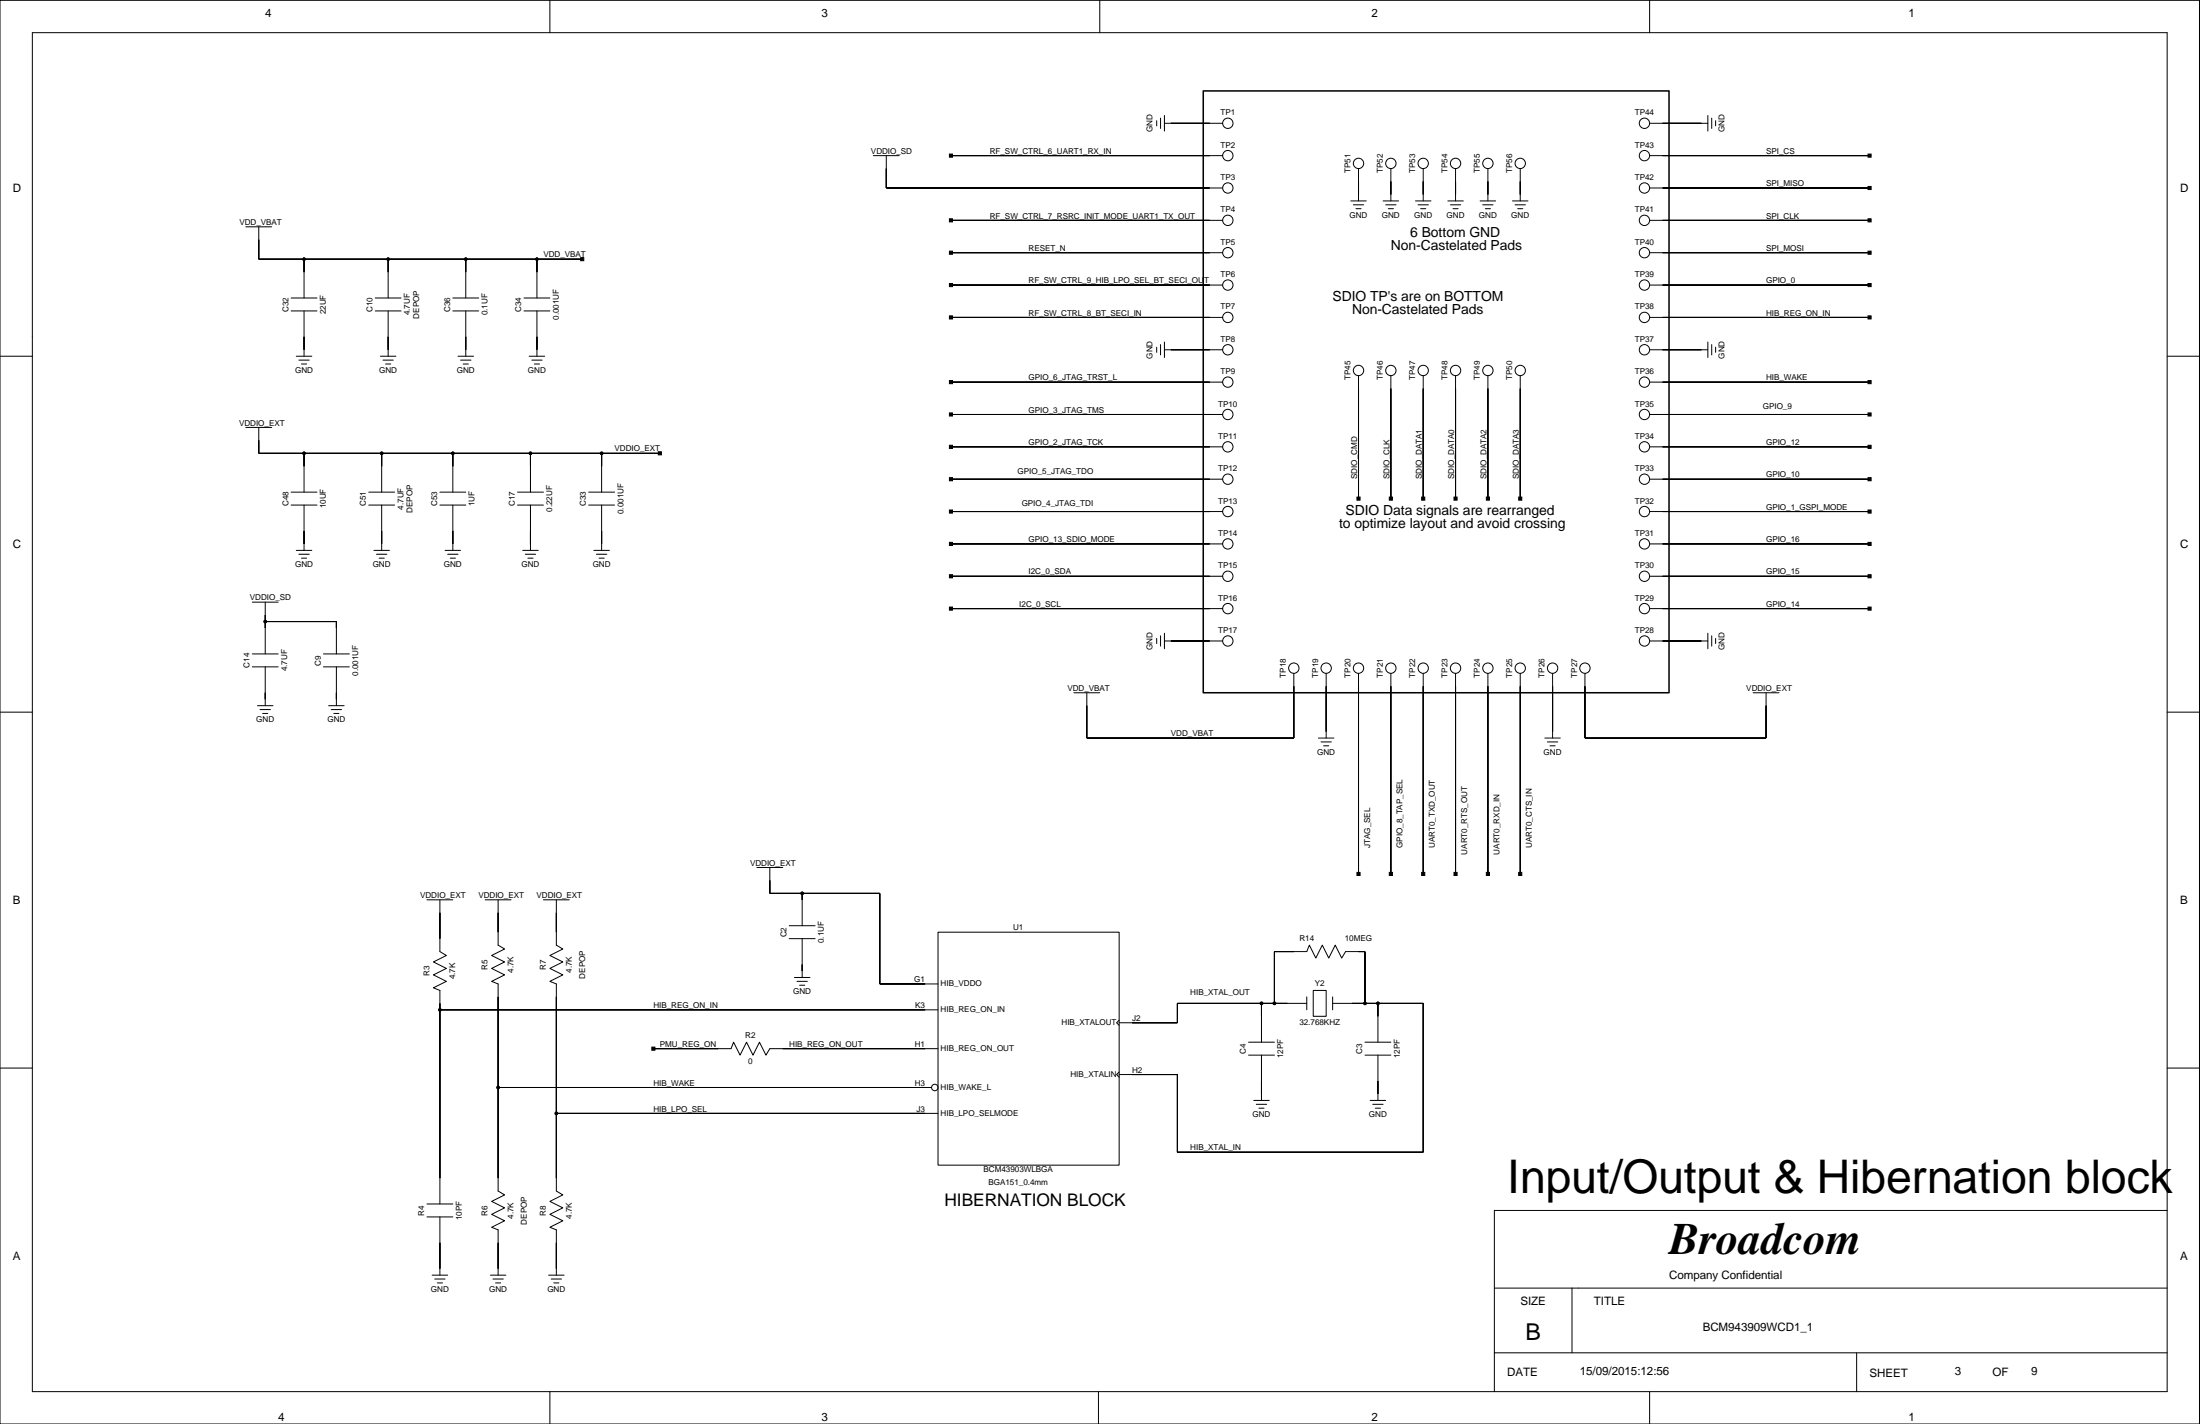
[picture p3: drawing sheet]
<svg xmlns="http://www.w3.org/2000/svg" width="432mm" height="279mm" viewBox="0 0 432 279" stroke-linecap="round" stroke-linejoin="round" font-family="sans-serif">
<g fill="none" stroke="#000" stroke-width=".2">
<path d="M0 .1h431.7v279.3h-431.7zM6.3 6.4h419.1v266.7h-419.1zM107.9 .1v6.3M215.9 .1v6.3M323.8 .1v6.3M171.4 30.5h5.1M174 30.5v6.4h66M186.6 30.5h53.4M227 23.7v1M227.8 23.2v2M228.5 24.2h11.5M228.5 22.7v3"/>
<path d="M265.1 39.4h3.1M266.6 33.1v6.3M271.5 39.4h3M273 33.1v6.3M277.8 39.4h3.1M279.3 33.1v6.3M284.2 39.4h3M285.7 33.1v6.3M290.5 39.4h3.1M292 33.1v6.3M296.9 39.4h3M298.4 33.1v6.3"/>
<path d="M323.8 24.2h11.4M323.8 30.5h43.1M323.8 36.9h43.1M335.2 22.7v3M336 23.2v2M336.7 23.7v1M48.2 44.5h5.1M50.8 44.5v6.4h63.5M57.1 58.5h5.1M59.7 50.9v7.6M73.6 58.5h5.1M76.2 50.9v7.6"/>
<path d="M88.9 58.5h5.1M91.4 50.9v7.6M102.8 58.5h5.1M105.4 50.9v7.6M186.6 43.2h53.4M186.6 55.9h53.4M186.6 49.6h53.4M265.6 40.2h2.1M266.1 40.9h1M272 40.2h2M272.5 40.9h1M278.3 40.2h2.1"/>
<path d="M278.8 40.9h1M284.7 40.2h2M285.2 40.9h1M291 40.2h2M291.5 40.9h1M297.4 40.2h2M297.9 40.9h1M323.8 43.2h43.1M323.8 55.9h43.1M323.8 49.6h43.1M0 69.9h6.3M57.1 61h5.1"/>
<path d="M58.2 69.9h3M58.7 70.7h2M59.2 71.4h1M59.7 61v8.9M73.6 61h5.1M74.7 69.9h3M75.2 70.7h2M75.7 71.4h1M76.2 61v8.9M88.9 61h5.1M89.9 69.9h3M90.4 70.7h2"/>
<path d="M90.9 71.4h1M91.4 61v8.9M102.8 61h5.1M103.9 69.9h3M104.4 70.7h2M104.9 71.4h1M105.4 61v8.9M186.6 62.3h53.4M186.6 75h53.4M227 68.1v1M227.8 67.6v2M228.5 67.1v3.1"/>
<path d="M228.5 68.6h11.5M266.6 73.7v24.1M273 73.7v24.1M279.3 73.7v24.1M285.7 73.7v24.1M292 73.7v24.1M298.4 73.7v24.1M323.8 68.6h11.4M323.8 62.3h43.1M323.8 75h43.1M335.2 67.1v3.1M336 67.6v2"/>
<path d="M336.7 68.1v1M425.4 69.9h6.3M48.2 83.9h5.1M50.8 83.9v5h78.7M57.1 99.1h5.1M57.1 96.6h5.1M59.7 88.9v7.7M59.7 99.1v8.9M72.4 99.1h5.1M72.4 96.6h5.1M73.6 85.1h.1M74.9 88.9v7.7"/>
<path d="M74.9 99.1v8.9M86.3 99.1h5.1M86.3 96.6h5.1M88.9 88.9v7.7M88.9 99.1v8.9M101.6 99.1h5.1M101.6 96.6h5.1M104.1 88.9v7.7M104.1 99.1v8.9M115.5 99.1h5.1M115.5 96.6h5.1M118.1 88.9v7.7"/>
<path d="M118.1 99.1v8.9M186.6 81.3h53.4M186.6 94h53.4M186.6 87.7h53.4M323.8 81.3h43.1M323.8 94h43.1M323.8 87.7h43.1M49.5 118.1h5.1M52.1 118.1v10.2M58.2 108h3M58.7 108.8h2M59.2 109.5h1"/>
<path d="M73.4 108h3M73.9 108.8h2M74.4 109.5h1M87.4 108h3M87.9 108.8h2M88.4 109.5h1M102.6 108h3M103.1 108.8h2M103.6 109.5h1M116.6 108h3M117.1 108.8h2M117.6 109.5h1"/>
<path d="M186.6 100.4h53.4M186.6 113.1h53.4M186.6 106.7h53.4M186.6 119.4h53.4M323.8 100.4h43.1M323.8 113.1h43.1M323.8 106.7h43.1M323.8 119.4h43.1M0 139.7h6.3M49.5 130.8h5.1M49.5 128.3h5.1M50.5 138.5h3.1"/>
<path d="M51 139.2h2.1M51.6 140h1M52.1 130.8v7.7M52.1 122h13.9v6.3M63.5 130.8h5.1M63.5 128.3h5.1M64.5 138.5h3M65 139.2h2M65.5 140h1M66 130.8v7.7M210.8 135.9h5.1M227 125.3v1"/>
<path d="M227.8 124.7v2.1M228.5 124.2v3.1M228.5 125.8h11.5M253.9 132.1v12.7h-40.6v-8.9M260.3 132.1v12.7M266.6 132.1v39.4M273 132.1v39.4M279.3 132.1v39.4M285.7 132.1v39.4M292 132.1v39.4M298.4 132.1v39.4M304.7 132.1v12.7"/>
<path d="M311.1 132.1v12.7h35.5v-8.9M323.8 125.8h11.4M335.2 124.2v3.1M336 124.7v2.1M336.7 125.3v1M344.1 135.9h5.1M425.4 139.7h6.3M258.8 144.8h3M259.3 145.6h2M259.8 146.3h1M303.2 144.8h3.1M303.7 145.6h2"/>
<path d="M304.2 146.3h1M83.8 176.6h5.1M86.3 176.6v10.1l1.3 .8-2.5 1.2 2.5 1.3-2.5 1.3 2.5 1.3-2.5 1.2 1.2 .5v41.9M95.2 176.6h5.1M97.8 176.6v8.8l1.2 .8-2.5 1.3 2.5 1.2-2.5 1.3 2.5 1.3-2.5 1.3 1.3 .5v40.6l1.2 .8-2.5 1.2 2.5 1.3-2.5 1.3 2.5 1.2-2.5 1.3 1.3 .5v8.9M106.7 176.6h5M109.2 176.6v8.8l1.3 .8-2.6 1.3 2.6 1.2-2.6 1.3 2.6 1.3-2.6 1.3 1.3 .5v40.6l1.3 .8-2.6 1.2 2.6 1.3-2.6 1.3 2.6 1.2-2.6 1.3 1.3 .5v8.9M148.6 170.2h5M151.1 170.2v5.1h21.6v17.8h11.4M157.4 175.3v6.3M86.3 198.1h97.8M154.9 184.2h5.1"/>
<path d="M154.9 181.6h5.1M155.9 191.8h3.1M156.4 192.6h2.1M156.9 193.3h1.1M157.4 184.2v7.6M184.1 182.9h35.6v45.7h-35.6zM247.6 196.9v7.6M250.1 196.9v-10.2h6.4l.5-1.3 1.3 2.6 1.2-2.6 1.3 2.6 1.3-2.6 1.2 2.6 .8-1.3h3.8v10.2M256.5 196.9h-25.4v3.8h-11.4M256.5 195.6v2.5M257.8 194.3h2.5v5.1h-2.5zM261.6 196.9h17.7v29.2h-48.2v-15.3h-11.4"/>
<path d="M261.6 195.6v2.5M270.4 196.9v7.6M0 209.6h6.3M97.8 213.4h85M109.2 218.5h74.9M128.2 205.8h15.3l.5-1.3 1.3 2.5 1.2-2.5 1.3 2.5 1.3-2.5 1.2 2.5 .8-1.2h33M219.7 200.2l-.5 .5 .5 .5M219.7 210.3l-.5 .5 .5 .5M245.1 207h5M245.1 204.5h5M246.1 215.9h3M246.6 216.7h2"/>
<path d="M247.1 217.4h1M247.6 207v8.9M267.9 207h5.1M267.9 204.5h5.1M268.9 215.9h3.1M269.4 216.7h2.1M269.9 217.4h1.1M270.4 207v8.9M425.4 209.6h6.3M83.8 238.8h5.1M83.8 236.2h5.1M86.3 238.8v11.4"/>
<path d="M425.4 237.5h-132.1v35.6M84.8 250.2h3.1M85.3 251h2.1M85.8 251.7h1M96.2 250.2h3.1M96.8 251h2M97.3 251.7h1M107.7 250.2h3M108.2 251h2M108.7 251.7h1M293.3 252.7h132.1M308.5 252.7v12.7"/>
<path d="M107.9 273.1v6.3M215.6 273.1v6.3M293.3 265.4h132.1M323.8 273.1v6.3M364.4 265.4v7.7"/>
<circle cx="241" cy="36.9" r="1.02"/>
<circle cx="241" cy="24.2" r="1.02"/>
<circle cx="241" cy="30.5" r="1.02"/>
<circle cx="266.6" cy="32.1" r="1.02"/>
<circle cx="273" cy="32.1" r="1.02"/>
<circle cx="279.3" cy="32.1" r="1.02"/>
<circle cx="285.7" cy="32.1" r="1.02"/>
<circle cx="292" cy="32.1" r="1.02"/>
<circle cx="298.4" cy="32.1" r="1.02"/>
<circle cx="322.8" cy="36.9" r="1.02"/>
<circle cx="322.8" cy="24.2" r="1.02"/>
<circle cx="322.8" cy="30.5" r="1.02"/>
<circle cx="59.7" cy="50.9" r=".25"/>
<circle cx="76.2" cy="50.9" r=".25"/>
<circle cx="91.4" cy="50.9" r=".25"/>
<circle cx="105.4" cy="50.9" r=".25"/>
<circle cx="241" cy="43.2" r="1.02"/>
<circle cx="241" cy="55.9" r="1.02"/>
<circle cx="241" cy="49.6" r="1.02"/>
<circle cx="322.8" cy="43.2" r="1.02"/>
<circle cx="322.8" cy="55.9" r="1.02"/>
<circle cx="322.8" cy="49.6" r="1.02"/>
<circle cx="241" cy="62.3" r="1.02"/>
<circle cx="241" cy="68.6" r="1.02"/>
<circle cx="241" cy="75" r="1.02"/>
<circle cx="266.6" cy="72.7" r="1.02"/>
<circle cx="273" cy="72.7" r="1.02"/>
<circle cx="279.3" cy="72.7" r="1.02"/>
<circle cx="285.7" cy="72.7" r="1.02"/>
<circle cx="292" cy="72.7" r="1.02"/>
<circle cx="298.4" cy="72.7" r="1.02"/>
<circle cx="322.8" cy="62.3" r="1.02"/>
<circle cx="322.8" cy="68.6" r="1.02"/>
<circle cx="322.8" cy="75" r="1.02"/>
<circle cx="59.7" cy="88.9" r=".25"/>
<circle cx="74.9" cy="88.9" r=".25"/>
<circle cx="88.9" cy="88.9" r=".25"/>
<circle cx="104.1" cy="88.9" r=".25"/>
<circle cx="118.1" cy="88.9" r=".25"/>
<circle cx="241" cy="87.7" r="1.02"/>
<circle cx="241" cy="94" r="1.02"/>
<circle cx="241" cy="81.3" r="1.02"/>
<circle cx="322.8" cy="87.7" r="1.02"/>
<circle cx="322.8" cy="94" r="1.02"/>
<circle cx="322.8" cy="81.3" r="1.02"/>
<circle cx="241" cy="100.4" r="1.02"/>
<circle cx="241" cy="106.7" r="1.02"/>
<circle cx="241" cy="113.1" r="1.02"/>
<circle cx="241" cy="119.4" r="1.02"/>
<circle cx="322.8" cy="106.7" r="1.02"/>
<circle cx="322.8" cy="100.4" r="1.02"/>
<circle cx="322.8" cy="119.4" r="1.02"/>
<circle cx="322.8" cy="113.1" r="1.02"/>
<circle cx="52.1" cy="122" r=".25"/>
<circle cx="241" cy="125.8" r="1.02"/>
<circle cx="253.9" cy="131.1" r="1.02"/>
<circle cx="260.3" cy="131.1" r="1.02"/>
<circle cx="266.6" cy="131.1" r="1.02"/>
<circle cx="273" cy="131.1" r="1.02"/>
<circle cx="279.3" cy="131.1" r="1.02"/>
<circle cx="285.7" cy="131.1" r="1.02"/>
<circle cx="292" cy="131.1" r="1.02"/>
<circle cx="298.4" cy="131.1" r="1.02"/>
<circle cx="304.7" cy="131.1" r="1.02"/>
<circle cx="311.1" cy="131.1" r="1.02"/>
<circle cx="322.8" cy="125.8" r="1.02"/>
<circle cx="157.4" cy="175.3" r=".25"/>
<circle cx="86.3" cy="198.1" r=".25"/>
<circle cx="247.6" cy="196.9" r=".25"/>
<circle cx="250.1" cy="196.9" r=".25"/>
<circle cx="267.9" cy="196.9" r=".25"/>
<circle cx="270.4" cy="196.9" r=".25"/>
<circle cx="97.8" cy="213.4" r=".25"/>
<circle cx="109.2" cy="218.5" r=".25"/>
<circle cx="183.5" cy="213.4" r=".63"/>
</g>
<g fill="#000" stroke="#000" stroke-width=".2">
<path d="M174 33.1v3.8z" fill-rule="evenodd"/>
<path d="M186.3 30.2h.7v.6h-.7z" fill-rule="evenodd"/>
<path d="M229.8 24.2h7.6z" fill-rule="evenodd"/>
<path d="M186.6 30.5h50.8z" fill-rule="evenodd"/>
<path d="M174 36.9h63.4z" fill-rule="evenodd"/>
<path d="M266.6 35.6v2.6z" fill-rule="evenodd"/>
<path d="M273 35.6v2.6z" fill-rule="evenodd"/>
<path d="M279.3 35.6v2.6z" fill-rule="evenodd"/>
<path d="M285.7 35.6v2.6z" fill-rule="evenodd"/>
<path d="M292 35.6v2.6z" fill-rule="evenodd"/>
<path d="M298.4 35.6v2.6z" fill-rule="evenodd"/>
<path d="M326.3 24.2h7.6z" fill-rule="evenodd"/>
<path d="M366.6 30.2h.7v.6h-.7z" fill-rule="evenodd"/>
<path d="M366.6 36.6h.7v.6h-.7z" fill-rule="evenodd"/>
<path d="M326.3 30.5h40.6z" fill-rule="evenodd"/>
<path d="M326.3 36.9h40.6z" fill-rule="evenodd"/>
<path d="M50.8 47v3.9z" fill-rule="evenodd"/>
<path d="M59.7 50.9v2.5z" fill-rule="evenodd"/>
<path d="M50.8 50.9h8.9z" fill-rule="evenodd"/>
<path d="M76.2 50.9v2.5z" fill-rule="evenodd"/>
<path d="M59.7 50.9h16.5z" fill-rule="evenodd"/>
<path d="M91.4 50.9v2.5z" fill-rule="evenodd"/>
<path d="M76.2 50.9h15.2z" fill-rule="evenodd"/>
<path d="M105.4 50.9v2.5z" fill-rule="evenodd"/>
<path d="M91.4 50.9h14z" fill-rule="evenodd"/>
<path d="M114 50.5h.6v.7h-.6z" fill-rule="evenodd"/>
<path d="M105.4 50.9h8.9z" fill-rule="evenodd"/>
<path d="M186.3 42.9h.7v.6h-.7z" fill-rule="evenodd"/>
<path d="M186.3 49.3h.7v.6h-.7z" fill-rule="evenodd"/>
<path d="M186.3 55.6h.7v.6h-.7z" fill-rule="evenodd"/>
<path d="M186.6 43.2h50.8z" fill-rule="evenodd"/>
<path d="M186.6 49.6h50.8z" fill-rule="evenodd"/>
<path d="M186.6 55.9h50.8z" fill-rule="evenodd"/>
<path d="M366.6 49.3h.7v.6h-.7z" fill-rule="evenodd"/>
<path d="M366.6 42.9h.7v.6h-.7z" fill-rule="evenodd"/>
<path d="M366.6 55.6h.7v.6h-.7z" fill-rule="evenodd"/>
<path d="M326.3 49.6h40.6z" fill-rule="evenodd"/>
<path d="M326.3 43.2h40.6z" fill-rule="evenodd"/>
<path d="M326.3 55.9h40.6z" fill-rule="evenodd"/>
<path d="M59.7 66.1v2.5z" fill-rule="evenodd"/>
<path d="M76.2 66.1v2.5z" fill-rule="evenodd"/>
<path d="M91.4 66.1v2.5z" fill-rule="evenodd"/>
<path d="M105.4 66.1v2.5z" fill-rule="evenodd"/>
<path d="M186.3 62h.7v.6h-.7z" fill-rule="evenodd"/>
<path d="M186.3 74.7h.7v.6h-.7z" fill-rule="evenodd"/>
<path d="M229.8 68.6h7.6z" fill-rule="evenodd"/>
<path d="M186.6 62.3h50.8z" fill-rule="evenodd"/>
<path d="M186.6 75h50.8z" fill-rule="evenodd"/>
<path d="M266.6 76.2v21.6z" fill-rule="evenodd"/>
<path d="M273 76.2v21.6z" fill-rule="evenodd"/>
<path d="M279.3 76.2v21.6z" fill-rule="evenodd"/>
<path d="M285.7 76.2v21.6z" fill-rule="evenodd"/>
<path d="M292 76.2v21.6z" fill-rule="evenodd"/>
<path d="M298.4 76.2v21.6z" fill-rule="evenodd"/>
<path d="M326.3 68.6h7.6z" fill-rule="evenodd"/>
<path d="M366.6 62h.7v.6h-.7z" fill-rule="evenodd"/>
<path d="M366.6 74.7h.7v.6h-.7z" fill-rule="evenodd"/>
<path d="M326.3 62.3h40.6z" fill-rule="evenodd"/>
<path d="M326.3 75h40.6z" fill-rule="evenodd"/>
<path d="M50.8 86.4v2.5z" fill-rule="evenodd"/>
<path d="M50.8 88.9h8.9z" fill-rule="evenodd"/>
<path d="M59.7 88.9v2.6z" fill-rule="evenodd"/>
<path d="M74.9 88.9v2.6z" fill-rule="evenodd"/>
<path d="M59.7 88.9h15.2z" fill-rule="evenodd"/>
<path d="M88.9 88.9v2.6z" fill-rule="evenodd"/>
<path d="M74.9 88.9h14z" fill-rule="evenodd"/>
<path d="M104.1 88.9v2.6z" fill-rule="evenodd"/>
<path d="M88.9 88.9h15.2z" fill-rule="evenodd"/>
<path d="M118.1 88.9v2.6z" fill-rule="evenodd"/>
<path d="M104.1 88.9h14z" fill-rule="evenodd"/>
<path d="M129.2 88.6h.6v.6h-.6z" fill-rule="evenodd"/>
<path d="M118.1 88.9h11.4z" fill-rule="evenodd"/>
<path d="M186.3 81h.7v.6h-.7z" fill-rule="evenodd"/>
<path d="M186.3 87.4h.7v.6h-.7z" fill-rule="evenodd"/>
<path d="M186.3 93.7h.7v.6h-.7z" fill-rule="evenodd"/>
<path d="M186.6 81.3h50.8z" fill-rule="evenodd"/>
<path d="M186.6 87.7h50.8z" fill-rule="evenodd"/>
<path d="M186.6 94h50.8z" fill-rule="evenodd"/>
<path d="M266.3 97.5h.6v.6h-.6z" fill-rule="evenodd"/>
<path d="M272.7 97.5h.6v.6h-.6z" fill-rule="evenodd"/>
<path d="M279 97.5h.6v.6h-.6z" fill-rule="evenodd"/>
<path d="M285.4 97.5h.6v.6h-.6z" fill-rule="evenodd"/>
<path d="M291.7 97.5h.6v.6h-.6z" fill-rule="evenodd"/>
<path d="M298.1 97.5h.6v.6h-.6z" fill-rule="evenodd"/>
<path d="M366.6 93.7h.7v.6h-.7z" fill-rule="evenodd"/>
<path d="M366.6 81h.7v.6h-.7z" fill-rule="evenodd"/>
<path d="M366.6 87.4h.7v.6h-.7z" fill-rule="evenodd"/>
<path d="M326.3 94h40.6z" fill-rule="evenodd"/>
<path d="M326.3 81.3h40.6z" fill-rule="evenodd"/>
<path d="M326.3 87.7h40.6z" fill-rule="evenodd"/>
<path d="M59.7 104.2v2.5z" fill-rule="evenodd"/>
<path d="M74.9 104.2v2.5z" fill-rule="evenodd"/>
<path d="M88.9 104.2v2.5z" fill-rule="evenodd"/>
<path d="M104.1 104.2v2.5z" fill-rule="evenodd"/>
<path d="M118.1 104.2v2.5z" fill-rule="evenodd"/>
<path d="M186.3 119.1h.7v.6h-.7z" fill-rule="evenodd"/>
<path d="M186.3 106.4h.7v.6h-.7z" fill-rule="evenodd"/>
<path d="M186.3 100.1h.7v.6h-.7z" fill-rule="evenodd"/>
<path d="M186.3 112.8h.7v.6h-.7z" fill-rule="evenodd"/>
<path d="M186.6 119.4h50.8z" fill-rule="evenodd"/>
<path d="M186.6 106.7h50.8z" fill-rule="evenodd"/>
<path d="M186.6 100.4h50.8z" fill-rule="evenodd"/>
<path d="M186.6 113.1h50.8z" fill-rule="evenodd"/>
<path d="M366.6 100.1h.7v.6h-.7z" fill-rule="evenodd"/>
<path d="M366.6 106.4h.7v.6h-.7z" fill-rule="evenodd"/>
<path d="M366.6 112.8h.7v.6h-.7z" fill-rule="evenodd"/>
<path d="M366.6 119.1h.7v.6h-.7z" fill-rule="evenodd"/>
<path d="M326.3 100.4h40.6z" fill-rule="evenodd"/>
<path d="M326.3 106.7h40.6z" fill-rule="evenodd"/>
<path d="M326.3 113.1h40.6z" fill-rule="evenodd"/>
<path d="M326.3 119.4h40.6z" fill-rule="evenodd"/>
<path d="M52.1 135.9v1.3z" fill-rule="evenodd"/>
<path d="M52.1 122v1.2z" fill-rule="evenodd"/>
<path d="M52.1 120.7v1.3z" fill-rule="evenodd"/>
<path d="M66 122v1.2z" fill-rule="evenodd"/>
<path d="M52.1 122h13.9z" fill-rule="evenodd"/>
<path d="M66 135.9v1.3z" fill-rule="evenodd"/>
<path d="M213.3 138.5v6.3z" fill-rule="evenodd"/>
<path d="M229.8 125.8h7.6z" fill-rule="evenodd"/>
<path d="M253.9 134.7v10.1z" fill-rule="evenodd"/>
<path d="M260.3 134.7v8.8z" fill-rule="evenodd"/>
<path d="M266.6 134.7v36.8z" fill-rule="evenodd"/>
<path d="M273 134.7v36.8z" fill-rule="evenodd"/>
<path d="M279.3 134.7v36.8z" fill-rule="evenodd"/>
<path d="M285.7 134.7v36.8z" fill-rule="evenodd"/>
<path d="M292 134.7v36.8z" fill-rule="evenodd"/>
<path d="M298.4 134.7v36.8z" fill-rule="evenodd"/>
<path d="M304.7 134.7v8.8z" fill-rule="evenodd"/>
<path d="M311.1 134.7v10.1z" fill-rule="evenodd"/>
<path d="M326.3 125.8h7.6z" fill-rule="evenodd"/>
<path d="M346.6 138.5v6.3z" fill-rule="evenodd"/>
<path d="M213.3 144.8h40.6z" fill-rule="evenodd"/>
<path d="M311.1 144.8h35.5z" fill-rule="evenodd"/>
<path d="M86.3 179.1v5.1z" fill-rule="evenodd"/>
<path d="M97.8 179.1v3.8z" fill-rule="evenodd"/>
<path d="M109.2 179.1v3.8z" fill-rule="evenodd"/>
<path d="M151.1 172.7v2.6z" fill-rule="evenodd"/>
<path d="M157.4 175.3v1.3z" fill-rule="evenodd"/>
<path d="M151.1 175.3h6.3z" fill-rule="evenodd"/>
<path d="M172.7 175.3v17.8z" fill-rule="evenodd"/>
<path d="M157.4 175.3h15.3z" fill-rule="evenodd"/>
<path d="M266.3 171.2h.6v.6h-.6z" fill-rule="evenodd"/>
<path d="M272.7 171.2h.6v.6h-.6z" fill-rule="evenodd"/>
<path d="M279 171.2h.6v.6h-.6z" fill-rule="evenodd"/>
<path d="M285.4 171.2h.6v.6h-.6z" fill-rule="evenodd"/>
<path d="M291.7 171.2h.6v.6h-.6z" fill-rule="evenodd"/>
<path d="M298.1 171.2h.6v.6h-.6z" fill-rule="evenodd"/>
<path d="M86.3 196.9v1.2z" fill-rule="evenodd"/>
<path d="M86.3 198.1v33.1z" fill-rule="evenodd"/>
<path d="M97.8 195.6v17.8z" fill-rule="evenodd"/>
<path d="M109.2 195.6v22.9z" fill-rule="evenodd"/>
<path d="M157.4 189.3v1.2z" fill-rule="evenodd"/>
<path d="M86.3 198.1h95.3z" fill-rule="evenodd"/>
<path d="M172.7 193.1h8.9z" fill-rule="evenodd"/>
<path d="M231.1 196.9v3.8z" fill-rule="evenodd"/>
<path d="M231.1 196.9h16.5z" fill-rule="evenodd"/>
<path d="M247.6 196.9v2.5z" fill-rule="evenodd"/>
<path d="M250.1 186.7v10.2z" fill-rule="evenodd"/>
<path d="M247.6 196.9h2.5z" fill-rule="evenodd"/>
<path d="M250.1 196.9h2.6z" fill-rule="evenodd"/>
<path d="M250.1 186.7h3.8z" fill-rule="evenodd"/>
<path d="M266.6 186.7h1.3z" fill-rule="evenodd"/>
<path d="M267.9 186.7v10.2z" fill-rule="evenodd"/>
<path d="M265.4 196.9h2.5z" fill-rule="evenodd"/>
<path d="M267.9 196.9h2.5z" fill-rule="evenodd"/>
<path d="M270.4 196.9v2.5z" fill-rule="evenodd"/>
<path d="M279.3 196.9v29.2z" fill-rule="evenodd"/>
<path d="M270.4 196.9h8.9z" fill-rule="evenodd"/>
<path d="M97.8 213.4v17.8z" fill-rule="evenodd"/>
<path d="M109.2 218.5v12.7z" fill-rule="evenodd"/>
<path d="M127.9 205.5h.6v.6h-.6z" fill-rule="evenodd"/>
<path d="M128.2 205.8h12.7z" fill-rule="evenodd"/>
<path d="M153.6 205.8h28z" fill-rule="evenodd"/>
<path d="M97.8 213.4h83.8z" fill-rule="evenodd"/>
<path d="M109.2 218.5h72.4z" fill-rule="evenodd"/>
<path d="M222.2 210.8h8.9z" fill-rule="evenodd"/>
<path d="M231.1 210.8v15.3z" fill-rule="evenodd"/>
<path d="M222.2 200.7h8.9z" fill-rule="evenodd"/>
<path d="M247.6 212.1v2.5z" fill-rule="evenodd"/>
<path d="M270.4 212.1v2.5z" fill-rule="evenodd"/>
<path d="M231.1 226.1h48.2z" fill-rule="evenodd"/>
<path d="M86.3 243.8v5.1z" fill-rule="evenodd"/>
<path d="M97.8 243.8v5.1z" fill-rule="evenodd"/>
<path d="M109.2 243.8v5.1z" fill-rule="evenodd"/>
<circle cx="59.7" cy="50.9" r=".25"/>
<circle cx="76.2" cy="50.9" r=".25"/>
<circle cx="91.4" cy="50.9" r=".25"/>
<circle cx="105.4" cy="50.9" r=".25"/>
<circle cx="59.7" cy="88.9" r=".25"/>
<circle cx="74.9" cy="88.9" r=".25"/>
<circle cx="88.9" cy="88.9" r=".25"/>
<circle cx="104.1" cy="88.9" r=".25"/>
<circle cx="118.1" cy="88.9" r=".25"/>
<circle cx="52.1" cy="122" r=".25"/>
<circle cx="157.4" cy="175.3" r=".25"/>
<circle cx="86.3" cy="198.1" r=".25"/>
<circle cx="247.6" cy="196.9" r=".25"/>
<circle cx="250.1" cy="196.9" r=".25"/>
<circle cx="267.9" cy="196.9" r=".25"/>
<circle cx="270.4" cy="196.9" r=".25"/>
<circle cx="97.8" cy="213.4" r=".25"/>
<circle cx="109.2" cy="218.5" r=".25"/>
</g>
<path d="M236.2 17.8h91.4v118.1h-91.4z" fill="none" stroke="#000" stroke-width=".3"/>
<text font-size="9.1" x="295.8" y="234.2">Input/Output &amp; Hibernation block</text>
<text font-size="8.8" x="327.6" y="246.1">Broadcom</text>
<text font-size="4.6" x="299.4" y="263">B</text>
<text font-size="3.4" x="185.4" y="236.7">HIBERNATION BLOCK</text>
<g font-size="2.7">
<text x="276.8" y="46.4">6 Bottom GND</text>
<text x="273" y="49">Non-Castelated Pads</text>
<text x="261.6" y="59.1">SDIO TP's are on BOTTOM</text>
<text x="265.4" y="61.7">Non-Castelated Pads</text>
<text x="264.1" y="101">SDIO Data signals are rearranged</text>
<text x="262.8" y="103.6">to optimize layout and avoid crossing</text>
</g>
<g font-size="2.3">
<text x="52.1" y="3.4">4</text>
<text x="161.3" y="3.4">3</text>
<text x="269.2" y="3.4">2</text>
<text x="374.6" y="3.4">1</text>
<text x="2.5" y="37.6">D</text>
<text x="427.9" y="37.6">D</text>
<text x="2.5" y="107.5">C</text>
<text x="427.9" y="107.5">C</text>
<text x="2.5" y="177.3">B</text>
<text x="427.9" y="177.3">B</text>
<text x="2.5" y="247.1">A</text>
<text x="327.6" y="250.9">Company Confidential</text>
<text x="427.9" y="247.1">A</text>
<text x="298.4" y="256">SIZE</text>
<text x="312.8" y="256">TITLE</text>
<text x="334.2" y="261.1">BCM943909WCD1_1</text>
<text x="310.1" y="269.7">15/09/2015:12:56</text>
<text x="383.7" y="269.7">3</text>
<text x="398.7" y="269.7">9</text>
<text x="295.8" y="270">DATE</text>
<text x="366.9" y="270.2">SHEET</text>
<text x="391.1" y="270">OF</text>
<text x="54.6" y="278.9">4</text>
<text x="161.3" y="278.9">3</text>
<text x="269.2" y="278.9">2</text>
<text x="374.6" y="278.9">1</text>
</g>
<g font-size="1.6">
<text x="239.5" y="22.6">TP1</text>
<text x="320.9" y="22.6">TP44</text>
<text x="226.2" y="25.9" transform="rotate(-90 226.2 25.9)">GND</text>
<text x="239.5" y="29">TP2</text>
<text x="320.9" y="29">TP43</text>
<text x="338.5" y="25.9" transform="rotate(-90 338.5 25.9)">GND</text>
<text x="170.9" y="30.2">VDDIO_SD</text>
<text x="194.3" y="30.2">RF_SW_CTRL_6_UART1_RX_IN</text>
<text x="239.5" y="35.3">TP3</text>
<text x="265.1" y="33.9" transform="rotate(-90 265.1 33.9)">TP51</text>
<text x="271.4" y="33.9" transform="rotate(-90 271.4 33.9)">TP52</text>
<text x="277.8" y="33.9" transform="rotate(-90 277.8 33.9)">TP53</text>
<text x="284.1" y="33.9" transform="rotate(-90 284.1 33.9)">TP54</text>
<text x="290.5" y="33.9" transform="rotate(-90 290.5 33.9)">TP55</text>
<text x="296.8" y="33.9" transform="rotate(-90 296.8 33.9)">TP56</text>
<text x="320.9" y="35.3">TP42</text>
<text x="346.6" y="30.2">SPI_CS</text>
<text x="239.5" y="41.7">TP4</text>
<text x="320.9" y="41.7">TP41</text>
<text x="346.6" y="36.5">SPI_MISO</text>
<text x="47" y="44.1">VDD_VBAT</text>
<text x="194.3" y="42.9">RF_SW_CTRL_7_RSRC_INIT_MODE_UART1_TX_OUT</text>
<text x="264.9" y="42.7">GND</text>
<text x="271.2" y="42.7">GND</text>
<text x="277.6" y="42.7">GND</text>
<text x="283.9" y="42.7">GND</text>
<text x="290.3" y="42.7">GND</text>
<text x="296.6" y="42.7">GND</text>
<text x="346.6" y="42.9">SPI_CLK</text>
<text x="106.7" y="50.5">VDD_VBAT</text>
<text x="201.9" y="49.2">RESET_N</text>
<text x="239.5" y="48">TP5</text>
<text x="320.9" y="48">TP40</text>
<text x="346.6" y="49.2">SPI_MOSI</text>
<text x="201.9" y="55.6">RF_SW_CTRL_9_HIB_LPO_SEL_BT_SECI_OUT</text>
<text x="239.5" y="54.4">TP6</text>
<text x="320.9" y="54.4">TP39</text>
<text x="346.6" y="55.6">GPIO_0</text>
<text x="56.6" y="61.2" transform="rotate(-90 56.6 61.2)">C32</text>
<text x="64" y="61.7" transform="rotate(-90 64 61.7)">22UF</text>
<text x="73.1" y="61.2" transform="rotate(-90 73.1 61.2)">C10</text>
<text x="80.5" y="61.9" transform="rotate(-90 80.5 61.9)">4.7UF</text>
<text x="82.2" y="62.5" transform="rotate(-90 82.2 62.5)">DEPOP</text>
<text x="88.3" y="61.2" transform="rotate(-90 88.3 61.2)">C36</text>
<text x="95.7" y="61.9" transform="rotate(-90 95.7 61.9)">0.1UF</text>
<text x="102.3" y="61.2" transform="rotate(-90 102.3 61.2)">C34</text>
<text x="109.7" y="62.8" transform="rotate(-90 109.7 62.8)">0.001UF</text>
<text x="201.9" y="61.9">RF_SW_CTRL_8_BT_SECI_IN</text>
<text x="239.5" y="60.7">TP7</text>
<text x="320.9" y="60.7">TP38</text>
<text x="346.6" y="61.9">HIB_REG_ON_IN</text>
<text x="226.2" y="70.4" transform="rotate(-90 226.2 70.4)">GND</text>
<text x="239.5" y="67.1">TP8</text>
<text x="320.9" y="67.1">TP37</text>
<text x="338.5" y="70.4" transform="rotate(-90 338.5 70.4)">GND</text>
<text x="57.9" y="73.2">GND</text>
<text x="74.4" y="73.2">GND</text>
<text x="89.7" y="73.2">GND</text>
<text x="103.6" y="73.2">GND</text>
<text x="201.9" y="74.6">GPIO_6_JTAG_TRST_L</text>
<text x="239.5" y="73.4">TP9</text>
<text x="265.1" y="74.6" transform="rotate(-90 265.1 74.6)">TP45</text>
<text x="271.4" y="74.6" transform="rotate(-90 271.4 74.6)">TP46</text>
<text x="277.8" y="74.6" transform="rotate(-90 277.8 74.6)">TP47</text>
<text x="284.1" y="74.6" transform="rotate(-90 284.1 74.6)">TP48</text>
<text x="290.5" y="74.6" transform="rotate(-90 290.5 74.6)">TP49</text>
<text x="296.8" y="74.6" transform="rotate(-90 296.8 74.6)">TP50</text>
<text x="320.9" y="73.4">TP36</text>
<text x="346.6" y="74.6">HIB_WAKE</text>
<text x="46.9" y="83.5">VDDIO_EXT</text>
<text x="201.9" y="81">GPIO_3_JTAG_TMS</text>
<text x="239.1" y="79.8">TP10</text>
<text x="320.9" y="79.8">TP35</text>
<text x="346" y="80.2">GPIO_9</text>
<text x="120.6" y="88.6">VDDIO_EXT</text>
<text x="201.9" y="87.3">GPIO_2_JTAG_TCK</text>
<text x="239.1" y="86.1">TP11</text>
<text x="320.9" y="86.1">TP34</text>
<text x="346.6" y="87.3">GPIO_12</text>
<text x="199.7" y="92.9">GPIO_5_JTAG_TDO</text>
<text x="239.1" y="92.5">TP12</text>
<text x="266.4" y="94" transform="rotate(-90 266.4 94)">SDIO_CMD</text>
<text x="272.7" y="94" transform="rotate(-90 272.7 94)">SDIO_CLK</text>
<text x="279.1" y="94" transform="rotate(-90 279.1 94)">SDIO_DATA1</text>
<text x="285.4" y="94" transform="rotate(-90 285.4 94)">SDIO_DATA0</text>
<text x="291.8" y="94" transform="rotate(-90 291.8 94)">SDIO_DATA2</text>
<text x="298.1" y="94" transform="rotate(-90 298.1 94)">SDIO_DATA3</text>
<text x="320.9" y="92.5">TP33</text>
<text x="346.6" y="93.7">GPIO_10</text>
<text x="56.6" y="99.3" transform="rotate(-90 56.6 99.3)">C48</text>
<text x="64" y="99.8" transform="rotate(-90 64 99.8)">10UF</text>
<text x="71.8" y="99.3" transform="rotate(-90 71.8 99.3)">C51</text>
<text x="79.2" y="100" transform="rotate(-90 79.2 100)">4.7UF</text>
<text x="81" y="100.6" transform="rotate(-90 81 100.6)">DEPOP</text>
<text x="85.8" y="99.3" transform="rotate(-90 85.8 99.3)">C53</text>
<text x="93.2" y="99.3" transform="rotate(-90 93.2 99.3)">1UF</text>
<text x="101" y="99.3" transform="rotate(-90 101 99.3)">C17</text>
<text x="108.4" y="100.4" transform="rotate(-90 108.4 100.4)">0.22UF</text>
<text x="115" y="99.3" transform="rotate(-90 115 99.3)">C33</text>
<text x="122.4" y="100.9" transform="rotate(-90 122.4 100.9)">0.001UF</text>
<text x="200.5" y="99.3">GPIO_4_JTAG_TDI</text>
<text x="239.1" y="98.8">TP13</text>
<text x="320.9" y="98.8">TP32</text>
<text x="346.6" y="100">GPIO_1_GSPI_MODE</text>
<text x="201.9" y="106.4">GPIO_13_SDIO_MODE</text>
<text x="239.1" y="105.2">TP14</text>
<text x="320.9" y="105.2">TP31</text>
<text x="346.6" y="106.4">GPIO_16</text>
<text x="57.9" y="111.3">GND</text>
<text x="73.2" y="111.3">GND</text>
<text x="87.1" y="111.3">GND</text>
<text x="102.4" y="111.3">GND</text>
<text x="116.3" y="111.3">GND</text>
<text x="201.9" y="112.7">I2C_0_SDA</text>
<text x="239.1" y="111.5">TP15</text>
<text x="320.9" y="111.5">TP30</text>
<text x="346.6" y="112.7">GPIO_15</text>
<text x="49.1" y="117.8">VDDIO_SD</text>
<text x="200.1" y="119.1">I2C_0_SCL</text>
<text x="239.1" y="117.9">TP16</text>
<text x="320.9" y="117.9">TP29</text>
<text x="346.6" y="119.1">GPIO_14</text>
<text x="239.1" y="124.2">TP17</text>
<text x="320.9" y="124.2">TP28</text>
<text x="49" y="131" transform="rotate(-90 49 131)">C14</text>
<text x="56.3" y="131.7" transform="rotate(-90 56.3 131.7)">4.7UF</text>
<text x="62.9" y="130.6" transform="rotate(-90 62.9 130.6)">C9</text>
<text x="226.2" y="127.5" transform="rotate(-90 226.2 127.5)">GND</text>
<text x="338.5" y="127.5" transform="rotate(-90 338.5 127.5)">GND</text>
<text x="70.3" y="132.6" transform="rotate(-90 70.3 132.6)">0.001UF</text>
<text x="209.5" y="135.6">VDD_VBAT</text>
<text x="252.4" y="133" transform="rotate(-90 252.4 133)">TP18</text>
<text x="258.7" y="133" transform="rotate(-90 258.7 133)">TP19</text>
<text x="265.1" y="133" transform="rotate(-90 265.1 133)">TP20</text>
<text x="271.4" y="133" transform="rotate(-90 271.4 133)">TP21</text>
<text x="277.8" y="133" transform="rotate(-90 277.8 133)">TP22</text>
<text x="284.1" y="133" transform="rotate(-90 284.1 133)">TP23</text>
<text x="290.5" y="133" transform="rotate(-90 290.5 133)">TP24</text>
<text x="296.8" y="133" transform="rotate(-90 296.8 133)">TP25</text>
<text x="303.2" y="133" transform="rotate(-90 303.2 133)">TP26</text>
<text x="309.5" y="133" transform="rotate(-90 309.5 133)">TP27</text>
<text x="342.8" y="135.6">VDDIO_EXT</text>
<text x="50.3" y="141.7">GND</text>
<text x="64.3" y="141.7">GND</text>
<text x="229.8" y="144.4">VDD_VBAT</text>
<text x="258.5" y="148.1">GND</text>
<text x="303" y="148.1">GND</text>
<text x="268.9" y="166.4" transform="rotate(-90 268.9 166.4)">JTAG_SEL</text>
<text x="275.3" y="166.4" transform="rotate(-90 275.3 166.4)">GPIO_8_TAP_SEL</text>
<text x="281.6" y="166.4" transform="rotate(-90 281.6 166.4)">UART0_TXD_OUT</text>
<text x="287.9" y="167.7" transform="rotate(-90 287.9 167.7)">UART0_RTS_OUT</text>
<text x="294.3" y="167.7" transform="rotate(-90 294.3 167.7)">UART0_RXD_IN</text>
<text x="300.6" y="166.4" transform="rotate(-90 300.6 166.4)">UART0_CTS_IN</text>
<text x="147.2" y="169.8">VDDIO_EXT</text>
<text x="82.5" y="176.2">VDDIO_EXT</text>
<text x="93.9" y="176.2">VDDIO_EXT</text>
<text x="105.3" y="176.2">VDDIO_EXT</text>
<text x="154.4" y="183.9" transform="rotate(-90 154.4 183.9)">C2</text>
<text x="161.7" y="185.1" transform="rotate(-90 161.7 185.1)">0.1UF</text>
<text x="198.8" y="182.5">U1</text>
<text x="255" y="184.6">R14</text>
<text x="264" y="184.6">10MEG</text>
<text x="84.3" y="191.5" transform="rotate(-90 84.3 191.5)">R3</text>
<text x="95.7" y="190.3" transform="rotate(-90 95.7 190.3)">R5</text>
<text x="100.8" y="190.9" transform="rotate(-90 100.8 190.9)">4.7K</text>
<text x="107.1" y="190.3" transform="rotate(-90 107.1 190.3)">R7</text>
<text x="112.2" y="190.9" transform="rotate(-90 112.2 190.9)">4.7K</text>
<text x="89.4" y="192.1" transform="rotate(-90 89.4 192.1)">4.7K</text>
<text x="114.8" y="192" transform="rotate(-90 114.8 192)">DEPOP</text>
<text x="128.2" y="197.8">HIB_REG_ON_IN</text>
<text x="155.7" y="195.1">GND</text>
<text x="179.5" y="192.7">G1</text>
<text x="179.6" y="197.8">K3</text>
<text x="184.6" y="193.5">HIB_VDDO</text>
<text x="233.6" y="195.2">HIB_XTAL_OUT</text>
<text x="258.1" y="193.5">Y2</text>
<text x="146.3" y="203.7">R2</text>
<text x="184.6" y="198.6">HIB_REG_ON_IN</text>
<text x="208.4" y="201.2">HIB_XTALOUT</text>
<text x="222.2" y="200.3">J2</text>
<text x="255" y="201.2">32.768KHZ</text>
<text x="129.5" y="205.4">PMU_REG_ON</text>
<text x="146.8" y="208.8">0</text>
<text x="154.9" y="205.4">HIB_REG_ON_OUT</text>
<text x="179.5" y="205.4">H1</text>
<text x="184.6" y="206.2">HIB_REG_ON_OUT</text>
<text x="244.5" y="206.8" transform="rotate(-90 244.5 206.8)">C4</text>
<text x="251.9" y="207.6" transform="rotate(-90 251.9 207.6)">12PF</text>
<text x="267.4" y="206.8" transform="rotate(-90 267.4 206.8)">C3</text>
<text x="274.7" y="207.6" transform="rotate(-90 274.7 207.6)">12PF</text>
<text x="128.2" y="213">HIB_WAKE</text>
<text x="179.5" y="213">H3</text>
<text x="184.6" y="213.8">HIB_WAKE_L</text>
<text x="210.1" y="211.3">HIB_XTALIN</text>
<text x="222.2" y="210.5">H2</text>
<text x="128.2" y="218.1">HIB_LPO_SEL</text>
<text x="179.9" y="218.1">J3</text>
<text x="184.6" y="218.9">HIB_LPO_SELMODE</text>
<text x="245.8" y="219.2">GND</text>
<text x="268.7" y="219.2">GND</text>
<text x="233.6" y="225.7">HIB_XTAL_IN</text>
<text x="193" y="230">BCM43903WLBGA</text>
<text x="194" y="232.6">BGA151_0.4mm</text>
<text x="83.3" y="238.5" transform="rotate(-90 83.3 238.5)">R4</text>
<text x="90.6" y="239.4" transform="rotate(-90 90.6 239.4)">10PF</text>
<text x="95.7" y="238.5" transform="rotate(-90 95.7 238.5)">R6</text>
<text x="100.8" y="239.1" transform="rotate(-90 100.8 239.1)">4.7K</text>
<text x="107.1" y="238.5" transform="rotate(-90 107.1 238.5)">R8</text>
<text x="112.2" y="239.1" transform="rotate(-90 112.2 239.1)">4.7K</text>
<text x="103.4" y="240.3" transform="rotate(-90 103.4 240.3)">DEPOP</text>
<text x="84.6" y="253.5">GND</text>
<text x="96" y="253.5">GND</text>
<text x="107.4" y="253.5">GND</text>
</g>
</svg>
